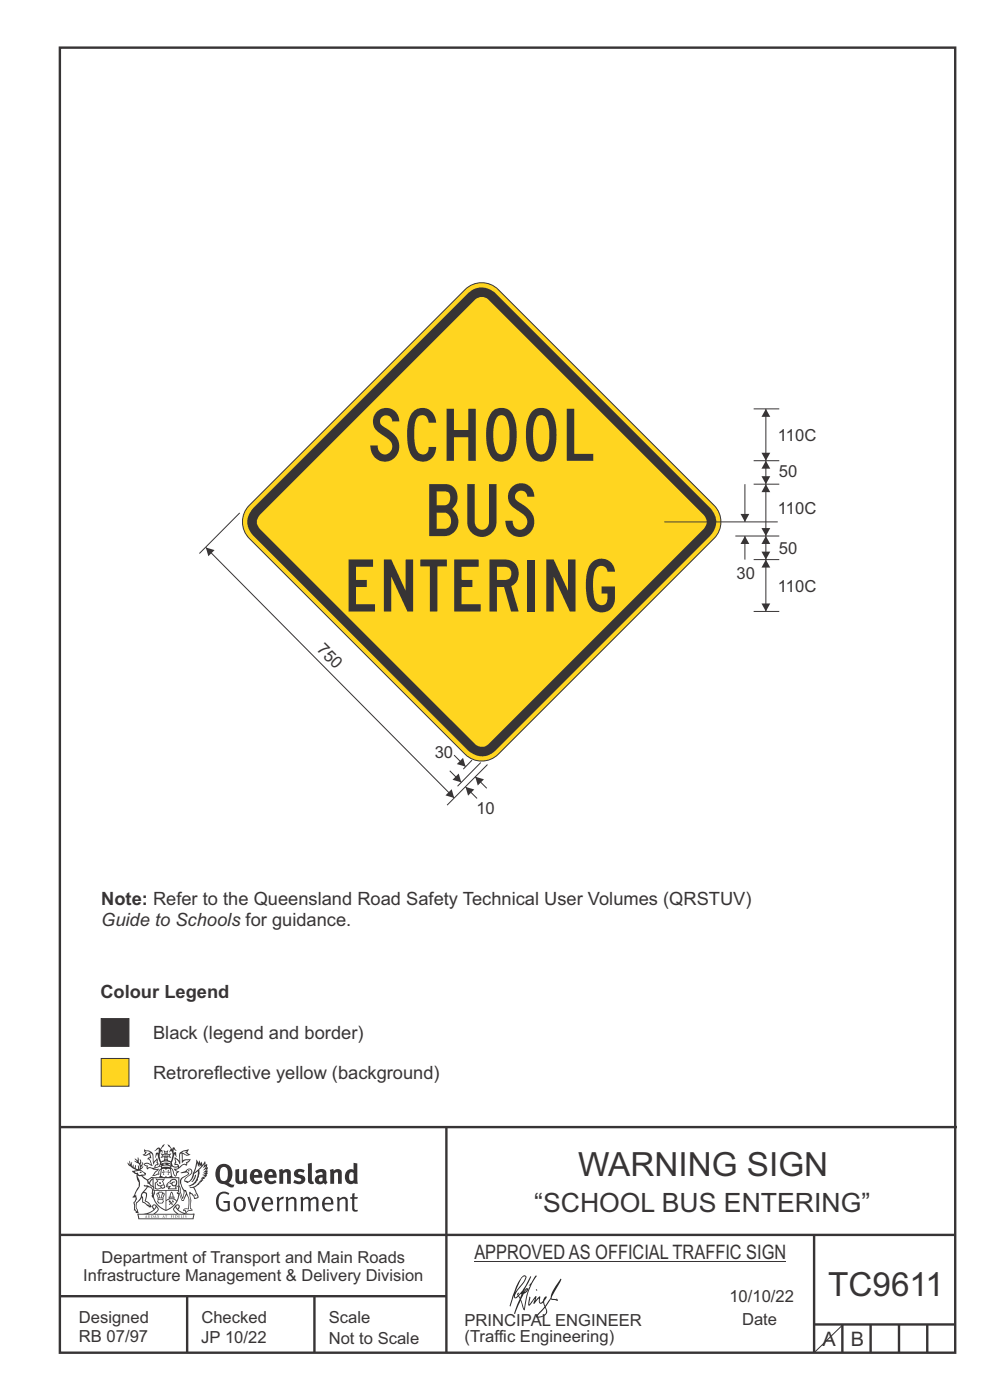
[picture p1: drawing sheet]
<svg xmlns="http://www.w3.org/2000/svg" width="210mm" height="297mm" viewBox="0 0 210 297" stroke-linecap="round" stroke-linejoin="round" font-family="sans-serif">
<g fill="none" stroke="#373435" stroke-width=".51">
<path d="M12.7 10.1h189.9v276.9h-189.9zM12.7 239.1h190.3M94.7 239.1v47.9M12.7 262h190M12.7 275h82M39.7 275v12M66.7 275v12M172.7 262v25M172.7 281h30M178.7 281v6M184.7 281v6M190.7 281v6"/>
<path d="M196.7 281v6"/>
</g>
<path d="M98.7 61.4a5 5 0 0 1 7 0l45.8 45.8a5 5 0 0 1 0 7l-45.8 45.8a5 5 0 0 1-7 0l-45.8-45.8a5 5 0 0 1 0-7z" fill-rule="evenodd" fill="#ffd520" stroke="#373435" stroke-width=".21"/>
<path d="M99.4 62.2a4 4 0 0 1 5.6-.1l45.8 45.8a4 4 0 0 1 0 5.7l-45.8 45.7a4 4 0 0 1-5.6 0l-45.8-45.8a4 4 0 0 1 0-5.6z" fill-rule="evenodd" fill="#373435"/>
<path d="M55.1 109.2l45.8-45.7a2.05 2.05 0 0 1 2.6 0l45.8 45.7a2.07 2.07 0 0 1 0 3l-45.8 45.8a2.09 2.09 0 0 1-2.6-.1l-45.8-45.7a2.02 2.02 0 0 1 0-3z" fill-rule="evenodd" fill="#ffd520"/>
<path d="M162.5 86.7v11" fill="none" stroke="#373435" stroke-width=".21"/>
<g fill="#373435">
<path d="M162.5 86.7l.9 1.7h-1.9z"/>
<path d="M161.5 96.1h1.9l-.9 1.6z"/>
</g>
<path d="M162.5 102.7v11" fill="none" stroke="#373435" stroke-width=".21"/>
<g fill="#373435">
<path d="M162.5 102.7l.9 1.7h-1.9z"/>
<path d="M161.5 112h1.9l-.9 1.7z"/>
</g>
<path d="M162.5 113.7v5" fill="none" stroke="#373435" stroke-width=".21"/>
<g fill="#373435">
<path d="M161.5 117h1.9l-.9 1.7z"/>
<path d="M162.5 113.7l.9 1.7h-1.9z"/>
</g>
<path d="M162.5 97.7v5" fill="none" stroke="#373435" stroke-width=".21"/>
<g fill="#373435">
<path d="M162.5 97.7l.9 1.7h-1.9z"/>
<path d="M161.5 101h1.9l-.9 1.7z"/>
</g>
<path d="M162.5 118.7v11" fill="none" stroke="#373435" stroke-width=".21"/>
<g fill="#373435">
<path d="M162.5 118.7l.9 1.7h-1.9z"/>
<path d="M161.5 128h1.9l-.9 1.7z"/>
</g>
<path d="M158 113.7v5" fill="none" stroke="#373435" stroke-width=".21"/>
<path d="M158 113.7l.9 1.7h-1.8z" fill="#373435"/>
<path d="M158 102.7v8" fill="none" stroke="#373435" stroke-width=".21"/>
<path d="M157.1 109h1.8l-.9 1.7z" fill="#373435"/>
<path d="M159.9 86.7h5.4M159.9 97.7h5.4M43.7 116.2l52.6 53.1M140.9 110.7h24.1M156 113.7h9.3M159.9 102.7h5.4M159.9 118.7h5.4M159.9 129.7h5.4" fill="none" stroke="#373435" stroke-width=".21"/>
<g fill="#373435">
<path d="M43.7 116.2l1.8 .5-1.3 1.3z"/>
<path d="M94.5 168.8l1.3-1.4 .5 1.9z"/>
</g>
<path d="M50.9 108.8l-8.6 8.6M95.4 163.5l2.4 2.5M100.1 161.3l-1.8 1.9M102 161.8l-4.9 5M103.4 162.2l-8.6 8.6" fill="none" stroke="#373435" stroke-width=".21"/>
<path d="M97.3 164.1l.5 1.9-1.8-.6z" fill="#373435"/>
<path d="M96.3 160.2l2.5 2.4" fill="none" stroke="#373435" stroke-width=".21"/>
<path d="M98.2 160.8l.6 1.8-1.9-.5z" fill="#373435"/>
<path d="M98.8 167l2.4 2.4" fill="none" stroke="#373435" stroke-width=".21"/>
<path d="M98.8 167l1.8 .5-1.3 1.3z" fill="#373435"/>
<path d="M100.8 164.8l2.5 2.4" fill="none" stroke="#373435" stroke-width=".21"/>
<g fill="#373435">
<path d="M100.8 164.8l1.9 .5-1.4 1.4z"/>
<path d="M47 247.7a2.55 2.55 0 0 0 0 2.7l.3 .2a.81 .81 0 0 0 1-1v-.5a1.04 1.04 0 0 0-1.1-1.5zM46.3 247.4a1.82 1.82 0 0 1 2.1-.3 1.82 1.82 0 0 1 .9 1.9 2.29 2.29 0 0 1-.8 2l.7 .3h.5l-.2 .6a2.87 2.87 0 0 1-2-.7 2.12 2.12 0 0 1-1.6-3.1z" fill-rule="evenodd"/>
<path d="M49.9 248.2l.8-.2v2a.46 .46 0 0 0 .3 .6 .46 .46 0 0 0 .6-.3v-2.1l.7-.2v2.4l.2 .5-.5 .3-.3-.3a1.02 1.02 0 0 1-1.2 .3 1.02 1.02 0 0 1-.6-1.1z" fill-rule="evenodd"/>
<path d="M54 248.8l-.1 .5h.9a.49 .49 0 0 0-.2-.6 .49 .49 0 0 0-.6 .1zM53.4 248.4a1.34 1.34 0 0 1 1.6-.2 1.34 1.34 0 0 1 .7 1.5v.2h-1.8a.77 .77 0 0 0 .5 .8 .77 .77 0 0 0 .9-.4l.3 .5a1.59 1.59 0 0 1-2 .2 1.59 1.59 0 0 1-.5-2.1z" fill-rule="evenodd"/>
<path d="M57.1 248.8l-.2 .5h1a.49 .49 0 0 0-.2-.6 .49 .49 0 0 0-.6 .1zM56.4 248.4a1.34 1.34 0 0 1 1.6-.2 1.34 1.34 0 0 1 .7 1.5v.2h-1.8a.77 .77 0 0 0 .5 .8 .77 .77 0 0 0 .9-.4l.4 .5a1.59 1.59 0 0 1-2.1 .2 1.59 1.59 0 0 1-.5-2.1z" fill-rule="evenodd"/>
<path d="M59.2 248.2l.7-.2 .1 .4a.95 .95 0 0 1 1-.3 .95 .95 0 0 1 .7 .8v2.3h-.8v-2.3a.46 .46 0 0 0-.8 .1v2.2h-.8z" fill-rule="evenodd"/>
<path d="M62.6 248.4a1.75 1.75 0 0 1 2-.1l-.2 .5-.6-.2a.43 .43 0 0 0-.6 .3l.4 .3a1.04 1.04 0 0 1 1.2 1.1 1.04 1.04 0 0 1-1.4 1l-1.2-.4 .3-.6 1 .4 .4-.4a.88 .88 0 0 0-1-.5l-.4-.2-.1-.4z" fill-rule="evenodd"/>
<path d="M65.3 246.9l.8-.2 .1 3.8 .3 .2 .1 .4a.88 .88 0 0 1-1 0 .88 .88 0 0 1-.3-1z" fill-rule="evenodd"/>
<path d="M67.8 249.9a.43 .43 0 0 0-.1 .7 .43 .43 0 0 0 .7-.1v-.7zM66.8 248.4a1.7 1.7 0 0 1 2.4 .1v1.9l.3 .4-.4 .5-.5-.4a1.03 1.03 0 0 1-1.7-.1 1.03 1.03 0 0 1 .8-1.5h.7v-.4a.8 .8 0 0 0-1.2 .1z" fill-rule="evenodd"/>
<path d="M70 248.2l.7-.2 .1 .4a.95 .95 0 0 1 1-.3 .95 .95 0 0 1 .7 .8v2.3h-.8v-2.3a.46 .46 0 0 0-.8 .1v2.2h-.8z" fill-rule="evenodd"/>
<path d="M74.3 248.7a1.48 1.48 0 0 0 0 1.8h.5l.2-.1v-1.5l-.3-.2zM75 246.7l.8 .1 .1 4.4h-.7l-.1-.2a1.26 1.26 0 0 1-1.4 0 1.26 1.26 0 0 1-.5-1.3 1.29 1.29 0 0 1 .4-1.4 1.29 1.29 0 0 1 1.4-.1z" fill-rule="evenodd"/>
<path d="M46.4 253.2a1.72 1.72 0 0 1 2.3 0l-.3 .3a1.24 1.24 0 0 0-1.4-.2 1.24 1.24 0 0 0-.6 1.4 1.49 1.49 0 0 0 1.2 1.9l.7-.1v-1.3h-.8l-.1-.4h1.4v1.9a1.93 1.93 0 0 1-2.3 0 1.93 1.93 0 0 1-.7-2.2l.2-.8z" fill-rule="evenodd"/>
<path d="M50.4 254.4a1.65 1.65 0 0 0 .2 2.2 .99 .99 0 0 0 1-1.4 .78 .78 0 0 0-.4-.8 .78 .78 0 0 0-.8 0zM50 254.2a1.33 1.33 0 0 1 1.6-.1 1.33 1.33 0 0 1 .5 1.4 1.31 1.31 0 0 1-1.3 1.6 1.31 1.31 0 0 1-1.2-1.6v-.6z" fill-rule="evenodd"/>
<path d="M52.5 254l.5-.1 .8 2.6 .8-2.5h.5l-1.1 3h-.5z" fill-rule="evenodd"/>
<path d="M56.3 254.5l-.2 .7h1.3a.7 .7 0 0 0-.3-.8 .7 .7 0 0 0-.8 .1zM55.9 254.3a1.22 1.22 0 0 1 1.5-.2 1.22 1.22 0 0 1 .5 1.5h-1.8a.93 .93 0 0 0 .5 1 .93 .93 0 0 0 1.1-.2l.2 .3a1.43 1.43 0 0 1-1.8 .1 1.43 1.43 0 0 1-.6-1.7z" fill-rule="evenodd"/>
<path d="M58.7 254l.4-.1 .1 .5 .4-.4 .6-.1-.1 .5a.66 .66 0 0 0-.9 .7v1.9h-.4z" fill-rule="evenodd"/>
<path d="M60.6 254l.4-.1 .1 .5a.94 .94 0 0 1 1-.5 .94 .94 0 0 1 .8 .8v2.3h-.5l-.1-2.5a.81 .81 0 0 0-1.2 .2v2.3h-.4z" fill-rule="evenodd"/>
<path d="M63.7 254l.5-.1 .1 .5 .4-.4a.78 .78 0 0 1 1.2 .4 .9 .9 0 0 1 .9-.5 .9 .9 0 0 1 .8 .8v2.3h-.5l-.1-2.5a.67 .67 0 0 0-1.1 .3v2.2h-.5v-2.4l-.4-.3-.7 .4v2.3h-.5z" fill-rule="evenodd"/>
<path d="M69.1 254.5l-.2 .7h1.3a.7 .7 0 0 0-.3-.8 .7 .7 0 0 0-.8 .1zM68.7 254.3a1.22 1.22 0 0 1 1.5-.2 1.22 1.22 0 0 1 .5 1.5h-1.8a.93 .93 0 0 0 .4 1 .93 .93 0 0 0 1.2-.2l.2 .3a1.44 1.44 0 0 1-1.8 .1 1.44 1.44 0 0 1-.6-1.7z" fill-rule="evenodd"/>
<path d="M71.5 254l.4-.1 .1 .5a.94 .94 0 0 1 1-.5 .94 .94 0 0 1 .8 .8v2.3h-.5l-.1-2.5a.81 .81 0 0 0-1.2 .2v2.3h-.4z" fill-rule="evenodd"/>
<path d="M74.7 253.2l.5-.1v.9h.7l-.1 .3h-.6v2.2l.1 .2h.5l.1 .3a.75 .75 0 0 1-1.2-.6v-2.1h-.4v-.3h.4z" fill-rule="evenodd"/>
<path d="M30.8 244.2l1.1 .3-.9 .5h-.4l.6-.5zM31.8 244.7h.2a2.44 2.44 0 0 1 .5 1.9l.1 .5 .6-1-.1 .6 .3 .3a.57 .57 0 0 0-.6 .7l-1-.1-.5 .2 .2-.5-.8-.3 .7-.1 .9 .5 .1-.1-.6-1.3-.2-.2h.5zM30.7 243.7l-.1 .5 .2 .4-.6 .4a1.04 1.04 0 0 0 1.4-.1l.2 .6-.3 .1-.2 .4a.94 .94 0 0 1 .8 1.1l-.2-.1a1.16 1.16 0 0 0-1.5-.1l.3 .4 .4 .2 .1 .5 .2 .1 .1-.2a.94 .94 0 0 1 1.1 .2l.8 .1-1.2 1.2a1.13 1.13 0 0 0 1.2-.2l.4-.1v-.4l.4-.8a.83 .83 0 0 0-.6 1.1l-.3-.1-.7 .4 1.1-1.4-.5 .1-.5-.1 1.3-.5-.1-.1-.9 .4v-.3l.2-.2 .3 .1 .1-.3-.2-.4 .1-.6-.2-.4-.7 1v-.7a1.42 1.42 0 0 0-1.6-1.8z" fill-rule="evenodd"/>
<path d="M38.5 244.5l.5-.2 .7-.1-.6 .3 .8 .5h-.3zM38.3 244.8l.2-.1 .1 2a1.69 1.69 0 0 1 1.6-.6l-.8 .5 .1 .5a1.1 1.1 0 0 0-1.5 .6l-.1-.5-.2-.2h-.5l.3-.4-.3-.7a1.42 1.42 0 0 1 .9 1.1l.2-.1zM37.1 245.5l.1 1-.2 .3 .1 .4h.5l.2 .2a.96 .96 0 0 1-1.2-.1l-.1 .1a1.06 1.06 0 0 0 1.3 .2v.1a.72 .72 0 0 1-.9 .2l.2 .5 .6 .2-.4 .2-.1 .6-.2-.3-.4-1.1-.4-.4 .4 .9a1.54 1.54 0 0 0 .7 1.2l.2-.3a.58 .58 0 0 1 .4-.8l.2-.1h-.3l-.5-.3 .9-.5a.93 .93 0 0 1 1.2-.5v.2l.2-.2 .1-.5a.99 .99 0 0 0 .7-.8l-1.3 .1-.3 .2-.1-1.4 .9 .4 .9-.3h-.4l-.5-.4 .4-.7-.6 .2a1.46 1.46 0 0 0-1.4 2.1l.1 .3-.3-.3z" fill-rule="evenodd"/>
<path d="M35.6 248.2l.2 .1-.1 .3 .4 .1h-.4v.6l-.1-.6h-.3l.3-.1z" fill-rule="evenodd"/>
<path d="M34.6 248.2l.2 .1v.3l.3 .1h-.3l-.1 .6v-.6h-.4l.4-.1z" fill-rule="evenodd"/>
<path d="M34.3 248.1a.57 .57 0 0 1 .9 .2 .57 .57 0 0 1 .9-.2l.2 1.4h-.2a.57 .57 0 0 1-.9 0 .69 .69 0 0 1-1.1 0zM34.2 247.4l-.3 2.1-.1 .4h2.9l-.2-.4-.3-2.1h-.2v.2l-.8-.1-.8 .1v-.2z" fill-rule="evenodd"/>
<path d="M34.2 251.7a.3 .3 0 0 0 .6 0 .3 .3 0 0 0-.6 0zM33.3 250.2l.3 .3-.3 .4a.79 .79 0 0 0 0 1.3l.8-.2-.1-.3a.55 .55 0 0 1-.7-.6l.1-.1 .2 .3 .3 .2 .8-.2-.4-.7 .4-.4-.7 .2zM33 250l1.1 .2 .9-.2-.4 .6 .4 1.2a.56 .56 0 0 1-.8 .3l-.2 .1a.73 .73 0 0 1-.9 .1 .73 .73 0 0 1-.3-1v-.4l.6-.4z" fill-rule="evenodd"/>
<path d="M35.6 251.1l.7-.4a.58 .58 0 0 1 1-.1 .58 .58 0 0 1-.4 .9l-.3-.3a.43 .43 0 0 1 .6-.4 .57 .57 0 0 0-.8 .2l-.2-.1-.3 .1 .5 .2a.55 .55 0 0 0 .8 .4v.5h-1.3l.4-.4-.2-.1-.6 .1 .2-.3-.2-.1zM35.4 251.1l-.1 .2a.39 .39 0 0 0 .2 .6h.3l-.2 .4h1.9l-.1-.8a.86 .86 0 0 0-.1-1.3 .86 .86 0 0 0-1.3 .4z" fill-rule="evenodd"/>
<path d="M36 254.1h.8v.2h-.8zM36.4 253.1l.2 .8h-.4zM36.4 252.8l-.3 .5-.1 .6h-.2v.4l-.7 .4 .2 .1a1.48 1.48 0 0 1 2.1 .2l.2-.1-.6-.6v-.4h-.2l-.1-.6z" fill-rule="evenodd"/>
<path d="M35.8 254.7h.4l.1 .4 .3-.2-.2-.2a.38 .38 0 0 1 .5 .5l-.2-.2-.3 .2 .4 .2-.4 .3-.1-.4-.4 .3-.1-.1 .4-.3-.1-.1-.2 .1z" fill-rule="evenodd"/>
<path d="M34.5 253.3h.2v.2l-.2 .6h-.2zM33.6 254.6h.9v.2a.55 .55 0 0 1-.8 .4v-.2l-.2-.1zM33.4 253.3h.2l.2 .8h-.2zM33.6 254.3l.8-.1 .1 .2h-.8zM33.8 253h.5l-.2 1.1h-.1zM33.3 253.1l-.1 .3 .3 1.1a.48 .48 0 0 0-.1 .6 .48 .48 0 0 0 .5 .2h.5a.49 .49 0 0 0 .2-.8l.3-1.1-.1-.3a1.42 1.42 0 0 0-1.5 0z" fill-rule="evenodd"/>
<path d="M33.7 250.8l.4 .1 .1 .3h-.3z" fill-rule="evenodd"/>
<path d="M41.3 249.3l.3-.1-.2 .8-.6 .8h-.2l.5-.7z" fill-rule="evenodd"/>
<path d="M39.7 248.3l.3-.2 .5 .2a.88 .88 0 0 1-.6 1.1 1.22 1.22 0 0 0-.8 1.3l.5 .2a.72 .72 0 0 0 .9-.4l.5-.8 .2-.6 .8-.6v.2a2.85 2.85 0 0 1-2 2.9l.1 .1a2.13 2.13 0 0 0 1.9-1.5v-.3a2.01 2.01 0 0 0 .3-1.7l1.1-1.3-.4 1 .7-.5-.7 1 .8-.4-.8 .8 .7-.2-.9 .6 .8-.1-.8 .4h.8l-.9 .3 .3 .2h-.4l.2 .3h-.3l.1 .3h-.4l.2 .2h-.2a2.16 2.16 0 0 1-2 1.1l.1 .2 .4-.1a.76 .76 0 0 1 .7 .8l.5 1.2-.6 .2a1.45 1.45 0 0 0-1.1-1.3l.2 1.7-.1 1.9 .4 .3a1.07 1.07 0 0 0-1.2 .4v-.3l-.5-.2a.87 .87 0 0 1 1.1-.1v-.7a4.4 4.4 0 0 0-.6-3.1v-.3h-.3a2.16 2.16 0 0 1-.7-2.2l.3-.4 1.2-.7a.55 .55 0 0 0-.4-.8zM37.8 251.7a.76 .76 0 0 1 .3 1.1l.6 1.6 .4-1.7 .2 .1a.61 .61 0 0 1-.1 .9l-.3 .8-.2 .1-.7-1.6-.3 .1a1.18 1.18 0 0 0 .1-1.4zM41.8 246.8l.2 .7 .3-.5v.6l.4-.5a1.9 1.9 0 0 1-1.1 1.4l-.4 .3zM38.3 248.9l1.3-.2 .2 .2v.3l-.5 .2a1.26 1.26 0 0 0-.9 1.9l.2 .7a1.84 1.84 0 0 1 .1 2.1l-.4-1.4a.96 .96 0 0 0-.4-1.2l-.4 .2a.78 .78 0 0 1 0 1.3l.1 .3h.4l.4 1.1a.38 .38 0 0 0 .2 .4 .38 .38 0 0 0 .4-.1l.6-1.2a2.94 2.94 0 0 1 .4 2.5l-.1 .4h-.8l-.3 .4v.2l.4-.1 .1 .4 .2 .1a1.02 1.02 0 0 1 1.3-.5v-.4l-.3-.1 .1-1.8-.3-1.3h.1a1.14 1.14 0 0 1 .8 1 .63 .63 0 0 0 .8-.2 .63 .63 0 0 0-.1-.9l-.7-1.2 .9-.6 .2-.4h.3l-.1-.2h.4l-.1-.3h.3l-.1-.3 .5-.1-.2-.2 .6-.4v-.2h-.2l.4-.5h-.3l.3-.5-.4 .1 .4-.5v-.3l-.3 .2 .2-.7-.1-.2-.4 .3v-.8l-.6 .8-.2-.8-.2 .5-.3-.7-.1 .6-.5-.8-.1 1.4-.6 1.8a1.81 1.81 0 0 1-1 1.5l-.6-.2a1.75 1.75 0 0 1 1.1-1.3 .75 .75 0 0 0 .1-1.2 .75 .75 0 0 0-1.1 .4z" fill-rule="evenodd"/>
<path d="M41.2 253.4h.3l.2 .2-.4 .1z" fill-rule="evenodd"/>
<path d="M29.4 257.7h11.6l-.1 .8h-11.4zM31.4 257.5l.4-.1a2.48 2.48 0 0 0 1.4-1.3l.3 .5-.5 .6-.5 .3zM32.5 255.9l.3-.2 .2 .1-.3 .6zM37.2 256.1a2.65 2.65 0 0 0 1.8 1.4h-1.1l-.5-.3-.5-.6zM37.4 255.8l.2-.1 .3 .2-.3 .5zM29.2 257.5l.1 1.2h11.8l.2-1.1-.2-.1a4.1 4.1 0 0 1-3.3-.9l.3-.4-.1-.6a1.06 1.06 0 0 0-1.3 1l.2 .4 .6 .5h-4.7l.3-.1a.84 .84 0 0 0 .6-.8 .84 .84 0 0 0-.5-.8l-.3-.2h-.5l-.1 .6 .3 .4a4.2 4.2 0 0 1-3.4 .9z" fill-rule="evenodd"/>
<path d="M31 258l.1 .2h-.2zM31 257.8l-.3 .5 .4-.1 .2 .2z" fill-rule="evenodd"/>
<path d="M31.4 257.8l.2 .1v.4a.25 .25 0 0 0 .2-.2 .25 .25 0 0 0-.1-.2h.1a.29 .29 0 0 1 0 .4 .29 .29 0 0 1-.4 0 .29 .29 0 0 1 0-.4z" fill-rule="evenodd"/>
<path d="M32.2 257.9a.22 .22 0 0 1 .3 .2 .22 .22 0 0 1-.3 .2zM32 257.8l.1 .5a.33 .33 0 0 0 .4 0 .33 .33 0 0 0 0-.4 .33 .33 0 0 0-.5-.1z" fill-rule="evenodd"/>
<path d="M32.9 258l.1 .2h-.2zM32.9 257.8l-.2 .5 .3-.1 .2 .2z" fill-rule="evenodd"/>
<path d="M33.3 257.8h.2l.1 .2 .2-.2-.2 .3 .2 .3-.3-.3v.3h-.2l.2-.3z" fill-rule="evenodd"/>
<path d="M34.7 258l.1 .2h-.2zM34.7 257.8l-.3 .5 .4-.1 .2 .2z" fill-rule="evenodd"/>
<path d="M35 257.8h.5l-.2 .1v.5l-.2-.1 .1-.4z" fill-rule="evenodd"/>
<path d="M36.2 257.8h.3l-.1 .1v.2h.1h-.1v.3l-.2-.1z" fill-rule="evenodd"/>
<path d="M36.7 257.9h.2v.5l-.2-.1z" fill-rule="evenodd"/>
<path d="M37.3 257.9a.22 .22 0 0 1 .3 .2 .22 .22 0 0 1-.3 .2zM37.1 257.8v.5a.33 .33 0 0 0 .5 0 .33 .33 0 0 0 0-.4 .33 .33 0 0 0-.5-.1z" fill-rule="evenodd"/>
<path d="M37.8 257.8h.4l-.2 .1v.2h.1h-.1v.2l.2 .1-.4-.1z" fill-rule="evenodd"/>
<path d="M38.4 257.8l.2 .1-.1 .4 .2 .1-.3-.1z" fill-rule="evenodd"/>
<path d="M38.9 257.9h.2v.5l-.2-.1z" fill-rule="evenodd"/>
<path d="M39.3 257.9h.2h-.1l.2 .3-.2 .2-.1-.1v-.1l.2 .1z" fill-rule="evenodd"/>
<path d="M34.2 246.7a1.51 1.51 0 0 1 2.1 .2 2.67 2.67 0 0 0-2.1 0zM35.7 246.9l.5 .1v.3l-.4-.1zM34.6 246.9h.5l.1 .2h-.4zM34.1 247.1l.2 .2h-.3zM35 246.2l.2-.2 .3 .2zM34.9 244.9l.2 .1v.3h-.2zM35 244.4l.2 .1 .2-.1-.1 .3h-.2zM35.1 245.6h.2l.1 .4-.2-.2-.2 .2zM35.3 245l.2-.1v.4h-.2zM34.4 245h.3l.1 .3-.4 .1 .2-.2zM35.7 245h.3l-.2 .2 .2 .2-.4-.1zM32.7 244.2l1-.5-.1 1-.2-.2-.3 .2-.3 1.1 .5-1 .3 .9a1.84 1.84 0 0 1 .2 1.7l.4 .1a2.48 2.48 0 0 1 2.2 0l.2-.2-.2-.7 .7-1.8 .4 .7-.2-1-.2-.1-.2 .3v-.9l.6 .4-.6-.8-.3 .1-.1 .4-.5-.9-.5-.3 .2 .5 .6 .5-.5 .8 .5-.4a2.06 2.06 0 0 1-.1 2.3l-.5-.2-.2-.6 .2-.1 .7 .2-.4-.5 .4-.5-.7 .2-.2-.2 .2-.7-.5 .4-.5-.4 .2 .7-.2 .2-.7-.2 .4 .5-.4 .5 .8-.2 .1 .1-.2 .6-.5 .2a2.02 2.02 0 0 1 0-2.2l.3 .5-.1-.7-.3-.1 .8-1.2-.4 .3-.5 .8-.2-.3a.8 .8 0 0 0-.8 .5z" fill-rule="evenodd"/>
<path d="M29.2 249.4l.3 .1a.61 .61 0 0 1 .8 .4l.3 .2a.8 .8 0 0 1 .6 1l.4 .1 .6 .5a1 1 0 0 1 .4 1.1l-.1 .7v-.5h-.1a.96 .96 0 0 0-.8-1.3l-.2-.2h-.7l-.1-.1-.1 .1 .1 .3h.6l-1.2 1.3-.2 1-.4 .6a1.33 1.33 0 0 0-.5 1.8l.2 .5a1.26 1.26 0 0 1-.5-1.5l-.1-.3a1.56 1.56 0 0 0 .4-1.7l-.3 .2 .2-.5a3.2 3.2 0 0 0 .7-3zM30.4 253.2h.4a2.06 2.06 0 0 1-.1 1.6l.7 .5 .4 .4-.6-.1-.8-.6-.1-.9a.51 .51 0 0 1 .1-.9zM28.6 248.6a1.52 1.52 0 0 1 2.1 .5l-1.1 .2-.2-.1-.1-.4h-.5zM27.5 246.3v.8l-.3-.4h-.1a3.1 3.1 0 0 0 1.9 1.6l-1 .1 .5 .6 .5 .1 .1 1.1a1.84 1.84 0 0 1-.3 2.5l-.4 .9-.3 .4 .2 .1 .4-.1 .1 .4-.2 .5-.3 .2 .1 1.7h.2l.3 .5 .1 .1 .5-.1-.2-.5a1.3 1.3 0 0 1-.1-1.7l.9-1 .2 1.1 .5 .2 .5 .5 .1-.1 .2 .3h.5a1.85 1.85 0 0 0-1.2-1.4l.1-.3a1.39 1.39 0 0 0 0-1.4l-.5-.1 .5-.5a.66 .66 0 0 1 .9-.4 .66 .66 0 0 1 .3 .9l-.1 .4 .2-.1v.2l-.1 .3 .2 .5 .1-.3a2.24 2.24 0 0 0 .1-2.2 .73 .73 0 0 1-.7-.7 .73 .73 0 0 1 .6-.7v-.2a.94 .94 0 0 0-.9 .8 .48 .48 0 0 1-.1-.6 .48 .48 0 0 1 .5-.2l.5-.3a.51 .51 0 0 0-.8 .2l-.4 .2-1.1-.8h.6l.2-.5-1.2-.7 .5-.5v-.3l-.4 .4v-.2a.69 .69 0 0 0 .2-1v.4l-.2 .3v-1.1l-.3-.2 .1 .5-.1 .3-.4-1.3v.7l-.6-.4 .5 .7-.6-.2 .3 .3a1 1 0 0 1 .7 1.4l-.2-.8v.9l-.5-.2v-.8l-.2 .7-.2-.1-.1-.6-.2 .4-.2-.2 .1-.7-.2 .5z" fill-rule="evenodd"/>
<path d="M29.6 248.7l.2-.1 .3 .2z" fill-rule="evenodd"/>
<path d="M32.4 249.8h5.6v2l-.2-.1v-1.7h-5.2v2.5h5.2v-.8l.1 .2-.1 1.1v-.4h-2.5v4.1a4.1 4.1 0 0 0 2.6-3.6l.1-.1a4 4 0 0 1-2.8 3.9 4.2 4.2 0 0 1-2.8-4.7l.1 1.2 .1-.1a3.8 3.8 0 0 0 2.5 3.4v-4.1h-2.5l-.2-.8z" fill-rule="evenodd"/>
<circle cx="40" cy="248.4" r=".17"/>
</g>
<g fill="#252726">
<path d="M111.6 273.7l.2-.2-.5 .7zM110.4 274.5l.3 .1-.3 .8-.3-.5zM110.9 270.9h.5a9.3 9.3 0 0 1-2 3.1l-.1 .3 1-2.5zM110.6 271a14.7 14.7 0 0 0-2.2 4.9l-.3 1.2 .1 .1 .8-2.3a.42 .42 0 0 0 .2 .6 .42 .42 0 0 0 .6-.3l.2-.1 .3 .5-1.2 3.2h.2l1.1-2.9 .6 1.9 .2 .2 .2-.5a13.5 13.5 0 0 1 2-6.2l.5-.5-.2-.2-1.5 2.1 .3-.1a14.9 14.9 0 0 0-1.3 5.1l-.4-1.2a1.39 1.39 0 0 1 .2-1.8l.1-.2a.92 .92 0 0 0 .8-1.2 .75 .75 0 0 0-.7 .7l-.2 .2 1.6-3.4h-.1l-.4 .7a10.5 10.5 0 0 1-2.1 3.3l.1-.5a.32 .32 0 0 0-.3 .2 .32 .32 0 0 0 0 .4l-.5 .4a3.2 3.2 0 0 1 1.1-2.3l.5-.6a2.49 2.49 0 0 0 .7-1.6l-.3-.2z" fill-rule="evenodd"/>
<path d="M115.6 277.5a1.15 1.15 0 0 1 .1 1.3 1.15 1.15 0 0 1-1.2 .5h-.5zM112.3 275.1l-.3 1.7 .3 .2 1.2-1.5-.3 1.1 1.2-1.2a.94 .94 0 0 0 .3 1.2l.5-.3 .3 .9-1.2 1.3a.98 .98 0 0 0-.5 1 1.9 1.9 0 0 0 2.3-1.3l-.1-.2a1.02 1.02 0 0 1 .3-1.4l.5-1 1.5 .3-.2-.4v.2l-1.1-.1v-.3l2-3.6 .1-.2-.1-.2-1.8 2.7a6.6 6.6 0 0 1-1.5 3l-.2-.2a1.01 1.01 0 0 1 .4-1.4l.1-.2-.2-.1-.4 .4-.2 .5-.5 .4-.2-.4 .1-.9-.2-.1-.8 1 .2-1h-.1l-1.4 1.8 .2-1.5v-.1z" fill-rule="evenodd"/>
<path d="M113.7 273.6l.3 .2h-.3z" fill-rule="evenodd"/>
</g>
<path d="M100.6 267.7h66.2" fill="none" stroke="#373435" stroke-width=".21"/>
<path d="M21.5 216.1h5.9v5.9h-5.9z" fill-rule="evenodd" fill="#373435" stroke="#373435" stroke-width=".21"/>
<path d="M21.5 224.6h5.9v5.9h-5.9z" fill-rule="evenodd" fill="#ffd520" stroke="#373435" stroke-width=".21"/>
<path d="M178.8 281l-5.9 5.8" fill="none" stroke="#373435" stroke-width=".21"/>
<g font-size="15.3" fill="#373435">
<text x="77.9" y="97.8">SCHOOL</text>
<text x="89.8" y="113.7">BUS</text>
<text x="72.7" y="129.7">ENTERING</text>
</g>
<g font-size="7.1" fill="#373435">
<text x="122.6" y="249.4">WARNING SIGN</text>
<text x="175.7" y="274.9">TC9611</text>
</g>
<text font-size="5.6" fill="#373435" x="113.3" y="257.1">“SCHOOL BUS ENTERING”</text>
<g font-size="4.2" fill="#373435">
<text x="100.6" y="267.2">APPROVED AS OFFICIAL TRAFFIC SIGN</text>
<text x="174.5" y="285.7">A</text>
<text x="180.5" y="285.7">B</text>
</g>
<g font-size="3.9" fill="#373435">
<text x="21.5" y="196.4">Guide to Schools for guidance.</text>
<text x="21.5" y="192.1">Note: Refer to the Queensland Road Safety Technical User Volumes (QRSTUV)</text>
<text x="21.3" y="211.8">Colour Legend</text>
<text x="32.5" y="220.5">Black (legend and border)</text>
<text x="32.5" y="228.9">Retroreflective yellow (background)</text>
</g>
<g font-size="3.5" fill="#373435">
<text x="165" y="93.5">110C</text>
<text x="165.2" y="101.3">50</text>
<text x="165" y="109">110C</text>
<text x="165.2" y="117.6">50</text>
<text x="156.2" y="122.8">30</text>
<text x="165" y="125.6">110C</text>
<text x="67.1" y="138" transform="rotate(45 67.1 138)">750</text>
<text x="92.2" y="160.9">30</text>
<text x="101" y="172.7">10</text>
<text x="21.6" y="267.9">Department of Transport and Main Roads</text>
<text x="17.7" y="271.8">Infrastructure Management &amp; Delivery Division</text>
<text x="16.7" y="280.6">Designed</text>
<text x="42.7" y="280.6">Checked</text>
<text x="69.7" y="280.6">Scale</text>
<text x="98.5" y="281.4">PRINCIPAL ENGINEER</text>
<text x="154.7" y="276.2">10/10/22</text>
<text x="157.4" y="281.2">Date</text>
<text x="16.7" y="284.8">RB 07/97</text>
<text x="42.7" y="284.8">JP 10/22</text>
<text x="69.7" y="285.2">Not to Scale</text>
<text x="98.5" y="284.8">(Traffic Engineering)</text>
</g>
</svg>
